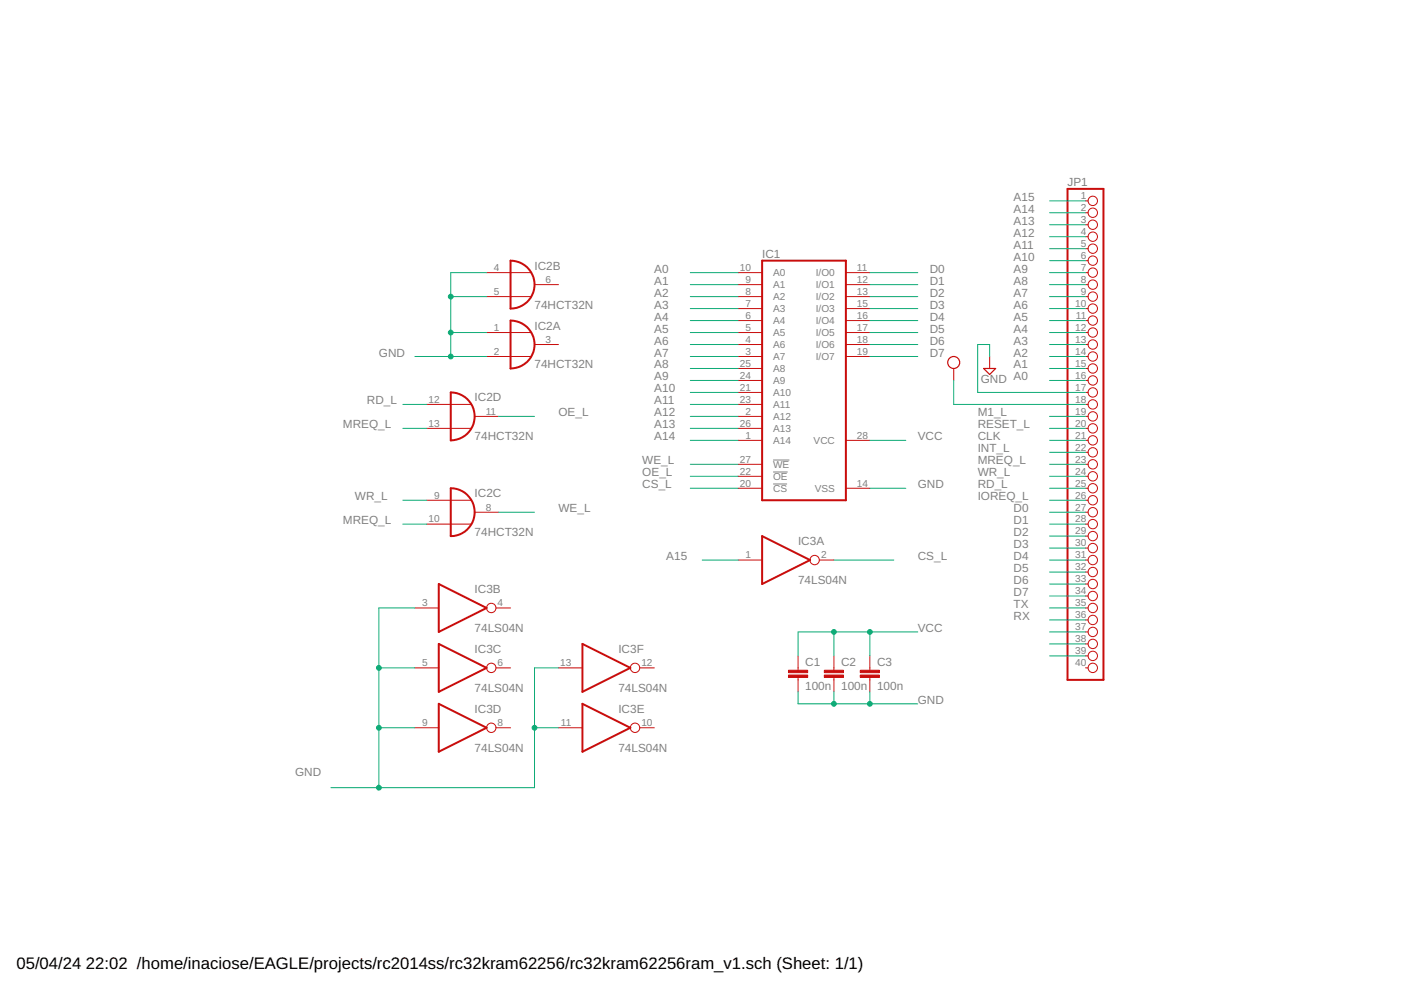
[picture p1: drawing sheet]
<svg xmlns="http://www.w3.org/2000/svg" width="297mm" height="210mm" viewBox="0 0 297 210" stroke-linecap="round" stroke-linejoin="round" font-family="sans-serif">
<path d="M163.9 97.5h3.5M163.9 100.1h3.1M163.9 102.6h3" fill="none" stroke="#808080" stroke-width=".21"/>
<path d="M108.2 55.3a5.1 5.1 0 0 1 5.1 5 5.1 5.1 0 0 1-5.1 5.1zM161.6 55.3h17.7v50.8h-17.7zM226.3 40h7.7v104.1h-7.7zM108.2 68a5.1 5.1 0 0 1 5.1 5 5.1 5.1 0 0 1-5.1 5.1zM95.6 83.2a5.1 5.1 0 0 1 5 5.1 5.1 5.1 0 0 1-5 5.1zM95.6 103.5a5.1 5.1 0 0 1 5 5.1 5.1 5.1 0 0 1-5 5.1zM161.6 113.7l10.1 5-10.1 5.1zM93 123.8l10.2 5.1-10.2 5.1zM93 136.5l10.2 5.1-10.2 5.1zM123.5 136.5l10.1 5.1-10.1 5.1zM93 149.2l10.2 5.1-10.2 5.1zM123.5 149.2l10.1 5.1-10.1 5.1z" fill="none" stroke="#c90d0c" stroke-width=".42"/>
<g fill="none" stroke="#c90d0c" stroke-width=".21">
<path d="M103.2 57.8h9.4M156.5 57.8h5.1M179.3 57.8h5.1M230.1 42.6h.6M230.1 45.1h.6M230.1 47.6h.6M230.1 50.2h.6M230.1 52.7h.6M230.1 55.3h.6M230.1 57.8h.6M103.2 62.9h9.4M103.2 70.5h9.4"/>
<path d="M103.2 75.6h9.4M113.3 60.3h5.1M113.3 73h5.1M156.5 60.3h5.1M156.5 62.9h5.1M156.5 65.4h5.1M156.5 68h5.1M156.5 70.5h5.1M156.5 73h5.1M156.5 75.6h5.1M156.5 78.1h5.1M179.3 60.3h5.1"/>
<path d="M179.3 62.9h5.1M179.3 65.4h5.1M179.3 68h5.1M179.3 70.5h5.1M179.3 73h5.1M179.3 75.6h5.1M202.2 78.1v2.6M209.8 75.6v2.5M230.1 60.3h.6M230.1 62.9h.6M230.1 65.4h.6M230.1 68h.6"/>
<path d="M230.1 70.5h.6M230.1 73h.6M230.1 75.6h.6M230.1 78.1h.6M90.5 85.7h9.4M90.5 90.8h9.4M100.6 88.3h5.1M156.5 80.7h5.1M156.5 83.2h5.1M156.5 85.7h5.1M156.5 88.3h5.1M156.5 90.8h5.1"/>
<path d="M156.5 93.4h5.1M156.5 98.4h5.1M179.3 93.4h5.1M230.1 80.7h.6M230.1 83.2h.6M230.1 85.7h.6M230.1 88.3h.6M230.1 90.8h.6M230.1 93.4h.6M230.1 95.9h.6M230.1 98.4h.6M90.5 106.1h9.4"/>
<path d="M90.5 111.1h9.4M100.6 108.6h5.1M156.5 101h5.1M156.5 103.5h5.1M156.5 118.7h5.1M173.7 118.7h3.1M179.3 103.5h5.1M230.1 101h.6M230.1 103.5h.6M230.1 106.1h.6M230.1 108.6h.6M230.1 111.1h.6"/>
<path d="M230.1 113.7h.6M230.1 116.2h.6M230.1 118.7h.6M87.9 128.9h5.1M105.2 128.9h3M169.2 139.1v3M176.8 139.1v3M184.4 139.1v3M230.1 121.3h.6M230.1 123.8h.6M230.1 126.4h.6M230.1 128.9h.6"/>
<path d="M230.1 131.4h.6M230.1 134h.6M230.1 136.5h.6M230.1 139.1h.6M87.9 141.6h5.1M87.9 154.3h5.1M105.2 141.6h3M105.2 154.3h3M118.4 141.6h5.1M118.4 154.3h5.1M135.6 141.6h3.1M135.6 154.3h3.1"/>
<path d="M169.2 143.6v3.1M176.8 143.6v3.1M184.4 143.6v3.1M230.1 141.6h.6"/>
<circle cx="231.7" cy="42.6" r=".99"/>
<circle cx="231.7" cy="55.3" r=".99"/>
<circle cx="231.7" cy="45.1" r=".99"/>
<circle cx="231.7" cy="52.7" r=".99"/>
<circle cx="231.7" cy="57.8" r=".99"/>
<circle cx="231.7" cy="47.6" r=".99"/>
<circle cx="231.7" cy="50.2" r=".99"/>
<circle cx="231.7" cy="68" r=".99"/>
<circle cx="231.7" cy="73" r=".99"/>
<circle cx="231.7" cy="60.3" r=".99"/>
<circle cx="231.7" cy="65.4" r=".99"/>
<circle cx="231.7" cy="70.5" r=".99"/>
<circle cx="231.7" cy="75.6" r=".99"/>
<circle cx="231.7" cy="78.1" r=".99"/>
<circle cx="231.7" cy="62.9" r=".99"/>
<circle cx="231.7" cy="88.3" r=".99"/>
<circle cx="231.7" cy="90.8" r=".99"/>
<circle cx="231.7" cy="93.4" r=".99"/>
<circle cx="231.7" cy="95.9" r=".99"/>
<circle cx="231.7" cy="98.4" r=".99"/>
<circle cx="231.7" cy="80.7" r=".99"/>
<circle cx="231.7" cy="83.2" r=".99"/>
<circle cx="231.7" cy="85.7" r=".99"/>
<circle cx="172.7" cy="118.7" r=".99"/>
<circle cx="231.7" cy="116.2" r=".99"/>
<circle cx="231.7" cy="113.7" r=".99"/>
<circle cx="231.7" cy="118.7" r=".99"/>
<circle cx="231.7" cy="101" r=".99"/>
<circle cx="231.7" cy="106.1" r=".99"/>
<circle cx="231.7" cy="108.6" r=".99"/>
<circle cx="231.7" cy="111.1" r=".99"/>
<circle cx="231.7" cy="103.5" r=".99"/>
<circle cx="104.2" cy="128.9" r=".99"/>
<circle cx="231.7" cy="136.5" r=".99"/>
<circle cx="231.7" cy="139.1" r=".99"/>
<circle cx="231.7" cy="123.8" r=".99"/>
<circle cx="231.7" cy="134" r=".99"/>
<circle cx="231.7" cy="121.3" r=".99"/>
<circle cx="231.7" cy="128.9" r=".99"/>
<circle cx="231.7" cy="131.4" r=".99"/>
<circle cx="231.7" cy="126.4" r=".99"/>
<circle cx="104.2" cy="141.6" r=".99"/>
<circle cx="104.2" cy="154.3" r=".99"/>
<circle cx="134.6" cy="141.6" r=".99"/>
<circle cx="134.6" cy="154.3" r=".99"/>
<circle cx="231.7" cy="141.6" r=".99"/>
</g>
<g fill="none" stroke="#c90d0c" stroke-width=".25">
<path d="M208.6 78.1h2.5l-1.3 1.3z"/>
<circle cx="202.2" cy="76.9" r="1.27"/>
</g>
<g fill="#c90d0c" stroke="#c90d0c" stroke-width=".21">
<path d="M167.2 143.1h4v.5h-4z"/>
<path d="M167.2 142.1h4v.5h-4z"/>
<path d="M174.8 143.1h4v.5h-4z"/>
<path d="M174.8 142.1h4v.5h-4z"/>
<path d="M182.4 143.1h4.1v.5h-4.1z"/>
<path d="M182.4 142.1h4.1v.5h-4.1z"/>
</g>
<g fill="none" stroke="#0dab76" stroke-width=".21">
<path d="M103.2 57.8h-7.6v17.8M146.3 57.8h10.2M184.4 57.8h10.2M222.5 50.2h7.6M222.5 42.6h7.6M222.5 45.1h7.6M222.5 47.6h7.6M222.5 55.3h7.6M222.5 57.8h7.6M222.5 52.7h7.6M87.9 75.6h15.3M95.6 62.9h7.6"/>
<path d="M95.6 70.5h7.6M146.3 60.3h10.2M146.3 78.1h10.2M146.3 62.9h10.2M146.3 75.6h10.2M146.3 65.4h10.2M146.3 73h10.2M146.3 68h10.2M146.3 70.5h10.2M184.4 60.3h10.2M184.4 62.9h10.2M184.4 75.6h10.2"/>
<path d="M184.4 65.4h10.2M184.4 73h10.2M184.4 68h10.2M184.4 70.5h10.2M209.8 75.6v-2.6h-2.5v10.2h22.8M222.5 60.3h7.6M222.5 78.1h7.6M222.5 62.9h7.6M222.5 75.6h7.6M222.5 65.4h7.6M222.5 73h7.6M222.5 68h7.6"/>
<path d="M222.5 70.5h7.6M85.4 90.8h5.1M85.4 85.7h5.1M105.7 88.3h7.6M146.3 88.3h10.2M146.3 93.4h10.2M146.3 90.8h10.2M146.3 83.2h10.2M146.3 80.7h10.2M146.3 85.7h10.2M146.3 98.4h10.2M184.4 93.4h7.6"/>
<path d="M202.2 80.7v5h27.9M222.5 88.3h7.6M222.5 93.4h7.6M222.5 90.8h7.6M222.5 80.7h7.6M222.5 95.9h7.6M222.5 98.4h7.6M85.4 111.1h5.1M85.4 106.1h5.1M105.7 108.6h7.6M146.3 101h10.2M146.3 103.5h10.2"/>
<path d="M148.9 118.7h7.6M176.8 118.7h12.7M184.4 103.5h7.6M222.5 118.7h7.6M222.5 111.1h7.6M222.5 101h7.6M222.5 106.1h7.6M222.5 103.5h7.6M222.5 108.6h7.6M222.5 113.7h7.6M222.5 116.2h7.6M87.9 128.9h-7.6v38.1"/>
<path d="M176.8 134v5.1M184.4 134v5.1M194.6 134h-25.4v5.1M222.5 121.3h7.6M222.5 123.8h7.6M222.5 126.4h7.6M222.5 128.9h7.6M222.5 131.4h7.6M222.5 134h7.6M222.5 136.5h7.6M222.5 139.1h7.6M80.3 141.6h7.6"/>
<path d="M80.3 154.3h7.6M113.3 154.3h5.1M118.4 141.6h-5.1v25.4h-43.1M169.2 146.7v2.5h25.4M176.8 146.7v2.5M184.4 146.7v2.5"/>
</g>
<g fill="#0dab76" stroke="#0dab76" stroke-width=".21">
<circle cx="95.6" cy="70.5" r=".51"/>
<circle cx="95.6" cy="62.9" r=".51"/>
<circle cx="95.6" cy="75.6" r=".51"/>
<circle cx="113.3" cy="154.3" r=".51"/>
<circle cx="80.3" cy="154.3" r=".51"/>
<circle cx="80.3" cy="141.6" r=".51"/>
<circle cx="80.3" cy="167" r=".51"/>
<circle cx="176.8" cy="149.2" r=".51"/>
<circle cx="184.4" cy="149.2" r=".51"/>
<circle cx="176.8" cy="134" r=".51"/>
<circle cx="184.4" cy="134" r=".51"/>
</g>
<g font-size="3.5">
<text x="3.5" y="205.4">05/04/24</text>
<text x="18.2" y="205.4">22:02 /home/inaciose/EAGLE/projects/rc2014ss/rc32kram62256/rc32kram62256ram_v1.sch (Sheet: 1/1)</text>
</g>
<g font-size="2.5" fill="#808080">
<text x="226.3" y="39.4">JP1</text>
<text x="214.9" y="42.6">A15</text>
<text x="214.9" y="45.1">A14</text>
<text x="214.9" y="47.7">A13</text>
<text x="214.9" y="50.2">A12</text>
<text x="214.9" y="52.7">A11</text>
<text x="113.3" y="57.2">IC2B</text>
<text x="138.7" y="57.8">A0</text>
<text x="161.6" y="54.6">IC1</text>
<text x="197.1" y="57.8">D0</text>
<text x="214.9" y="55.3">A10</text>
<text x="214.9" y="57.8">A9</text>
<text x="113.3" y="65.4">74HCT32N</text>
<text x="138.7" y="65.4">A3</text>
<text x="138.7" y="62.9">A2</text>
<text x="138.7" y="60.4">A1</text>
<text x="197.1" y="60.4">D1</text>
<text x="197.1" y="62.9">D2</text>
<text x="197.1" y="65.4">D3</text>
<text x="214.9" y="60.4">A8</text>
<text x="214.9" y="62.9">A7</text>
<text x="214.9" y="65.4">A6</text>
<text x="113.3" y="69.9">IC2A</text>
<text x="138.7" y="70.5">A5</text>
<text x="138.7" y="68">A4</text>
<text x="197.1" y="68">D4</text>
<text x="197.1" y="70.5">D5</text>
<text x="214.9" y="68">A5</text>
<text x="214.9" y="70.5">A4</text>
<text x="80.3" y="75.6">GND</text>
<text x="138.7" y="75.6">A7</text>
<text x="138.7" y="73">A6</text>
<text x="197.1" y="73">D6</text>
<text x="197.1" y="75.6">D7</text>
<text x="214.9" y="73">A3</text>
<text x="214.9" y="75.6">A2</text>
<text x="113.3" y="78.1">74HCT32N</text>
<text x="138.7" y="83.2">A10</text>
<text x="138.7" y="80.7">A9</text>
<text x="138.7" y="78.1">A8</text>
<text x="207.9" y="81.3">GND</text>
<text x="214.9" y="78.1">A1</text>
<text x="214.9" y="80.7">A0</text>
<text x="77.8" y="85.7">RD_L</text>
<text x="100.6" y="85.1">IC2D</text>
<text x="118.4" y="88.3">OE_L</text>
<text x="138.7" y="88.3">A12</text>
<text x="138.7" y="85.7">A11</text>
<text x="207.3" y="88.3">M1_L</text>
<text x="72.7" y="90.8">MREQ_L</text>
<text x="100.6" y="93.4">74HCT32N</text>
<text x="138.7" y="93.4">A14</text>
<text x="138.7" y="90.8">A13</text>
<text x="194.6" y="93.4">VCC</text>
<text x="207.3" y="90.8">RESET_L</text>
<text x="207.3" y="93.4">CLK</text>
<text x="207.3" y="95.9">INT_L</text>
<text x="136.2" y="98.4">WE_L</text>
<text x="136.2" y="101">OE_L</text>
<text x="207.3" y="98.4">MREQ_L</text>
<text x="207.3" y="101">WR_L</text>
<text x="75.2" y="106.1">WR_L</text>
<text x="100.6" y="105.4">IC2C</text>
<text x="136.2" y="103.5">CS_L</text>
<text x="194.6" y="103.5">GND</text>
<text x="207.3" y="103.5">RD_L</text>
<text x="207.3" y="106.1">IOREQ_L</text>
<text x="72.7" y="111.1">MREQ_L</text>
<text x="100.6" y="113.7">74HCT32N</text>
<text x="118.4" y="108.6">WE_L</text>
<text x="214.9" y="108.6">D0</text>
<text x="214.9" y="111.1">D1</text>
<text x="214.9" y="113.7">D2</text>
<text x="141.3" y="118.8">A15</text>
<text x="169.2" y="115.6">IC3A</text>
<text x="194.6" y="118.8">CS_L</text>
<text x="214.9" y="116.2">D3</text>
<text x="214.9" y="118.8">D4</text>
<text x="100.6" y="125.7">IC3B</text>
<text x="169.2" y="123.8">74LS04N</text>
<text x="214.9" y="121.3">D5</text>
<text x="214.9" y="123.8">D6</text>
<text x="214.9" y="126.4">D7</text>
<text x="214.9" y="128.9">TX</text>
<text x="214.9" y="131.4">RX</text>
<text x="100.6" y="134">74LS04N</text>
<text x="194.6" y="134">VCC</text>
<text x="100.6" y="138.4">IC3C</text>
<text x="131.1" y="138.4">IC3F</text>
<text x="170.7" y="141.2">C1</text>
<text x="178.3" y="141.2">C2</text>
<text x="186" y="141.2">C3</text>
<text x="100.6" y="146.7">74LS04N</text>
<text x="131.1" y="146.7">74LS04N</text>
<text x="170.7" y="146.3">100n</text>
<text x="178.3" y="146.3">100n</text>
<text x="186" y="146.3">100n</text>
<text x="194.6" y="149.2">GND</text>
<text x="100.6" y="151.1">IC3D</text>
<text x="131.1" y="151.1">IC3E</text>
<text x="100.6" y="159.4">74LS04N</text>
<text x="131.1" y="159.4">74LS04N</text>
<text x="62.5" y="164.5">GND</text>
</g>
<g font-size="2.1" fill="#808080">
<text x="229.2" y="42.2">1</text>
<text x="229.2" y="44.8">2</text>
<text x="229.2" y="47.3">3</text>
<text x="229.2" y="49.8">4</text>
<text x="229.2" y="52.4">5</text>
<text x="104.7" y="57.5">4</text>
<text x="115.7" y="60">6</text>
<text x="156.9" y="57.5">10</text>
<text x="158.1" y="60">9</text>
<text x="163.9" y="58.6">A0</text>
<text x="173" y="58.6">I/O0</text>
<text x="181.7" y="57.5">11</text>
<text x="181.7" y="60">12</text>
<text x="229.2" y="54.9">6</text>
<text x="229.2" y="57.5">7</text>
<text x="229.2" y="60">8</text>
<text x="104.7" y="62.5">5</text>
<text x="158.1" y="62.5">8</text>
<text x="158.1" y="65.1">7</text>
<text x="163.9" y="61.1">A1</text>
<text x="163.9" y="63.7">A2</text>
<text x="173" y="61.1">I/O1</text>
<text x="173" y="63.7">I/O2</text>
<text x="181.7" y="62.5">13</text>
<text x="181.7" y="65.1">15</text>
<text x="228" y="65.1">10</text>
<text x="229.2" y="62.5">9</text>
<text x="104.7" y="70.2">1</text>
<text x="158.1" y="67.6">6</text>
<text x="158.1" y="70.2">5</text>
<text x="163.9" y="66.2">A3</text>
<text x="163.9" y="68.7">A4</text>
<text x="163.9" y="71.3">A5</text>
<text x="173" y="66.2">I/O3</text>
<text x="173" y="68.7">I/O4</text>
<text x="173" y="71.3">I/O5</text>
<text x="181.7" y="67.6">16</text>
<text x="181.7" y="70.2">17</text>
<text x="228" y="70.2">12</text>
<text x="228.1" y="67.6">11</text>
<text x="104.7" y="75.2">2</text>
<text x="115.7" y="72.7">3</text>
<text x="156.9" y="77.8">25</text>
<text x="158.1" y="72.7">4</text>
<text x="158.1" y="75.2">3</text>
<text x="163.9" y="73.8">A6</text>
<text x="163.9" y="76.3">A7</text>
<text x="173" y="73.8">I/O6</text>
<text x="173" y="76.3">I/O7</text>
<text x="181.7" y="72.7">18</text>
<text x="181.7" y="75.2">19</text>
<text x="228" y="72.7">13</text>
<text x="228" y="75.2">14</text>
<text x="228" y="77.8">15</text>
<text x="156.9" y="80.3">24</text>
<text x="156.9" y="82.8">21</text>
<text x="163.9" y="78.9">A8</text>
<text x="163.9" y="81.4">A9</text>
<text x="163.9" y="84">A10</text>
<text x="228" y="80.3">16</text>
<text x="228" y="82.8">17</text>
<text x="90.9" y="85.4">12</text>
<text x="103" y="87.9">11</text>
<text x="156.9" y="85.4">23</text>
<text x="158.1" y="87.9">2</text>
<text x="163.9" y="86.5">A11</text>
<text x="163.9" y="89">A12</text>
<text x="228" y="85.4">18</text>
<text x="228" y="87.9">19</text>
<text x="90.9" y="90.5">13</text>
<text x="156.9" y="90.5">26</text>
<text x="158.1" y="93">1</text>
<text x="163.9" y="91.6">A13</text>
<text x="163.9" y="94.1">A14</text>
<text x="172.5" y="94.1">VCC</text>
<text x="181.7" y="93">28</text>
<text x="228" y="90.5">20</text>
<text x="228" y="93">21</text>
<text x="228" y="95.5">22</text>
<text x="156.9" y="98.1">27</text>
<text x="156.9" y="100.6">22</text>
<text x="163.9" y="99.2">WE</text>
<text x="163.9" y="101.7">OE</text>
<text x="228" y="98.1">23</text>
<text x="228" y="100.6">24</text>
<text x="92" y="105.7">9</text>
<text x="156.9" y="103.2">20</text>
<text x="163.9" y="104.3">CS</text>
<text x="172.7" y="104.3">VSS</text>
<text x="181.7" y="103.2">14</text>
<text x="228" y="103.2">25</text>
<text x="228" y="105.7">26</text>
<text x="90.9" y="110.8">10</text>
<text x="103" y="108.2">8</text>
<text x="228" y="108.2">27</text>
<text x="228" y="110.8">28</text>
<text x="228" y="113.3">29</text>
<text x="158.1" y="118.4">1</text>
<text x="174.1" y="118.4">2</text>
<text x="228" y="115.9">30</text>
<text x="228" y="118.4">31</text>
<text x="228" y="120.9">32</text>
<text x="228" y="123.5">33</text>
<text x="89.5" y="128.6">3</text>
<text x="105.5" y="128.6">4</text>
<text x="228" y="126">34</text>
<text x="228" y="128.6">35</text>
<text x="228" y="131.1">36</text>
<text x="228" y="133.6">37</text>
<text x="228" y="136.2">38</text>
<text x="89.5" y="141.3">5</text>
<text x="105.5" y="141.3">6</text>
<text x="118.8" y="141.3">13</text>
<text x="136" y="141.3">12</text>
<text x="228" y="138.7">39</text>
<text x="228" y="141.3">40</text>
<text x="89.5" y="153.9">9</text>
<text x="105.5" y="153.9">8</text>
<text x="118.9" y="153.9">11</text>
<text x="136" y="153.9">10</text>
</g>
</svg>
